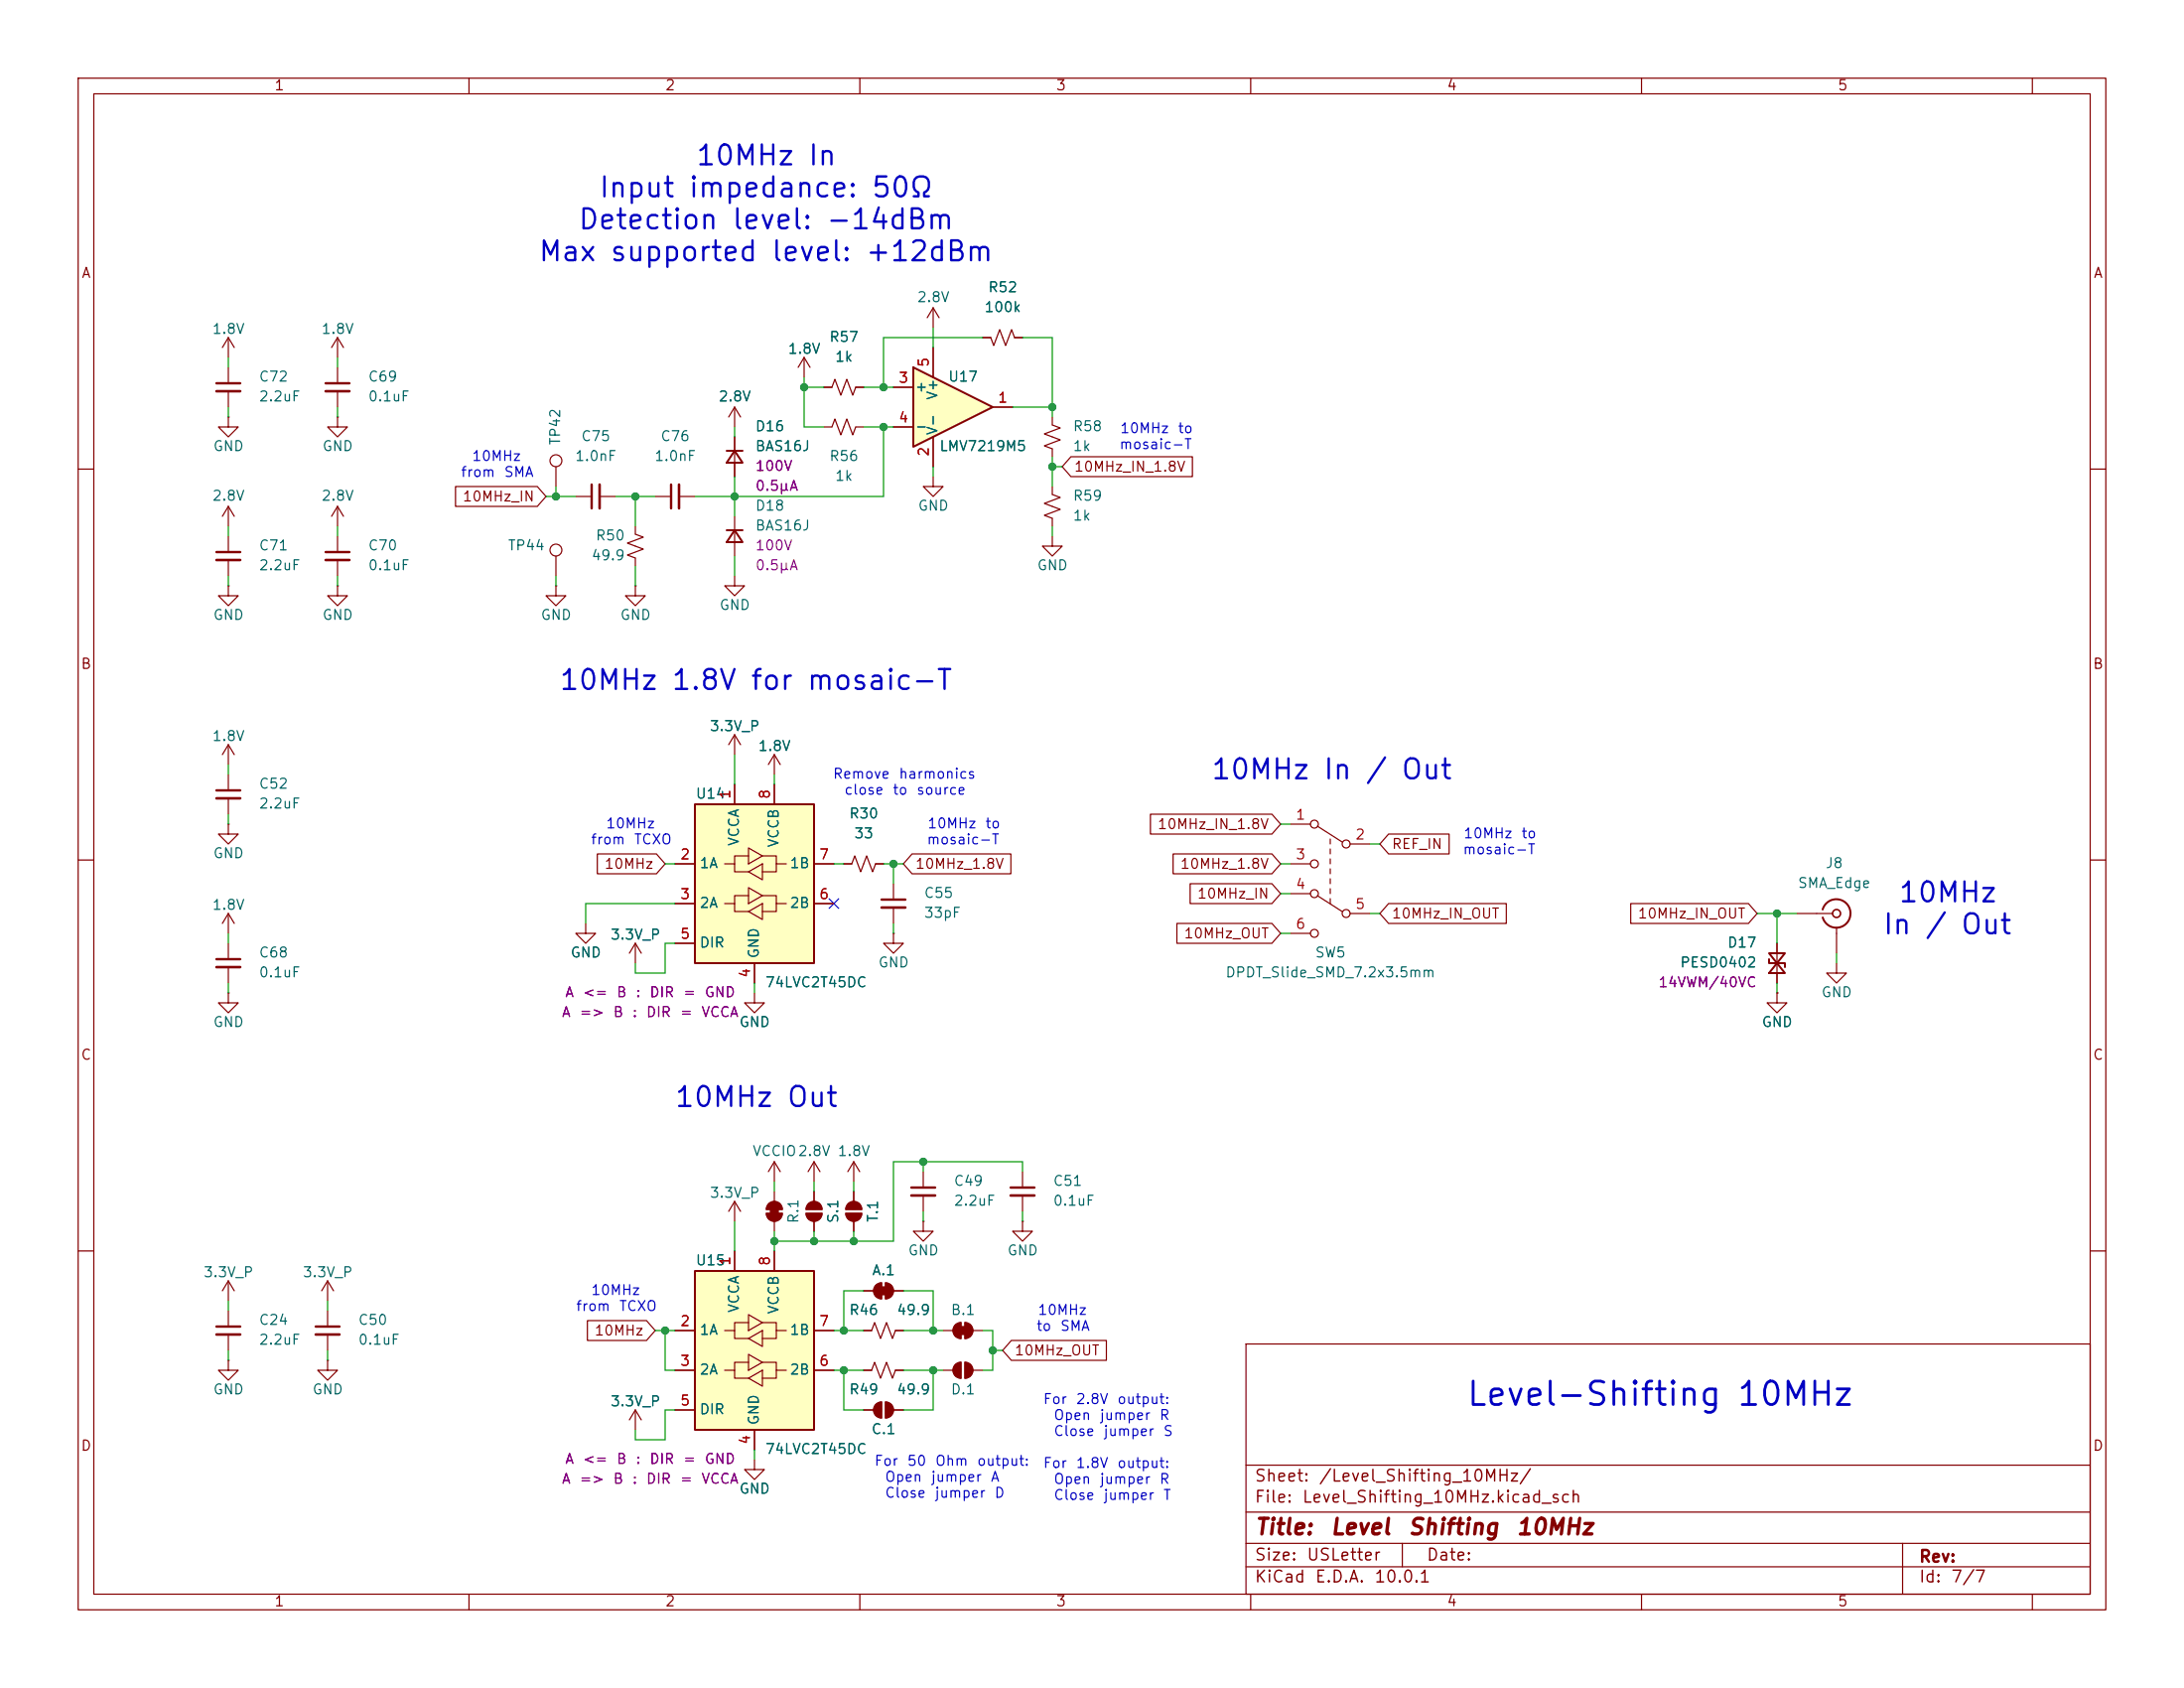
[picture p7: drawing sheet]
<svg xmlns="http://www.w3.org/2000/svg" width="279mm" height="216mm" viewBox="0 0 279 216" stroke-linecap="round" stroke-linejoin="round" font-family="sans-serif">
<g fill="none" stroke="#840000" stroke-width=".15">
<path d="M10 10h259.4v195.9h-259.4zM12 12h255.4v191.9h-255.4zM60 10v2M110 10v2M160 10v2M210 10v2M260 10v2M29.2 53.3v1.3h1.3l-1.3 1.3-1.3-1.3h1.3M29.2 53.3h.1M29.2 43.2v2.5M29.2 47v2M29.2 50v2.1"/>
<path d="M29.2 43.2l.8 1.3M29.2 43.2l-.8 1.3M43.2 53.3v1.3h1.2l-1.2 1.3-1.3-1.3h1.3M43.2 53.3h.1M43.2 43.2v2.5M43.2 47v2M43.2 50v2.1M43.2 43.2l.7 1.3M43.2 43.2l-.8 1.3M71.1 59.7v2.5M94 52.1l.7 1.2M94 52.1v2.5"/>
<path d="M94 55.9v5.1M94 52.1l-.8 1.2M125.7 43.2h1l.4 1 .8-2 .8 2 .7-2 .4 1h1M134.6 53.3v1.1l1 .3-2 .8 2 .8-2 .7 1 .4v1M10 60h2M29.2 74.9v1.3h1.3l-1.3 1.3-1.3-1.3h1.3M29.2 74.9h.1M29.2 64.8v2.5M29.2 68.6v2M29.2 71.6v2.1M29.2 64.8l.8 1.2M29.2 64.8l-.8 1.2"/>
<path d="M43.2 74.9v1.3h1.2l-1.2 1.3-1.3-1.3h1.3M43.2 74.9h.1M43.2 64.8v2.5M43.2 68.6v2M43.2 71.6v2.1M43.2 64.8l.7 1.2M43.2 64.8l-.8 1.2M71.1 71.1v2.6M73.7 63.5h2M76.7 63.5h2M134.6 68.6v1.3h1.3l-1.3 1.2-1.3-1.2h1.3M134.6 62.2v1l1 .4-2 .8 2 .8-2 .7 1 .4v1"/>
<path d="M267.4 60h2M29.2 95.3v2.5M29.2 99.1v2M29.2 95.3l.8 1.2M29.2 95.3l-.8 1.2M10 110h2M29.2 105.4v1.3h1.3l-1.3 1.3-1.3-1.3h1.3M29.2 105.4h.1M29.2 102.1v2M29.2 116.8v2.6M29.2 116.8l.8 1.3M29.2 116.8l-.8 1.3"/>
<path d="M74.9 118.1v1.3h1.3l-1.3 1.3-1.2-1.3h1.2M267.4 110h2M96.5 127v1.3h1.3l-1.3 1.2-1.3-1.2h1.3M104.1 148.6l.8 1.3M104.1 148.6v2.5M104.1 148.6l-.7 1.3M109.2 148.6l.8 1.3M109.2 148.6v2.5M109.2 148.6l-.7 1.3M10 160h2M29.2 174v1.3h1.3l-1.3 1.2-1.3-1.2h1.3M29.2 174h.1"/>
<path d="M29.2 167.6v2.1M29.2 170.7v2M110.5 175.3h1l.4-1.1 .7 2.1 .8-2.1 .8 2.1 .4-1h1M110.5 170.2h1l.4-1 .7 2 .8-2 .8 2 .4-1h1M159.4 171.9h108v32h-108zM267.4 160h2M159.4 197.4h108M159.4 193.4h108M159.4 187.4h108M179.4 197.4v3M243.4 197.4v6.5M60 203.9v2"/>
<path d="M110 203.9v2M159.4 200.4h108M160 203.9v2M210 203.9v2M260 203.9v2"/>
<circle cx="71.1" cy="58.9" r=".76"/>
<circle cx="71.1" cy="70.4" r=".76"/>
</g>
<path d="M27.7 49h3M41.7 49h3M27.7 70.6h3M41.7 70.6h3M75.7 62v3M27.7 101.1h3M27.7 169.7h3" fill="none" stroke="#840000" stroke-width=".3"/>
<path d="M27.7 50h3M41.7 50h3M27.7 71.6h3M41.7 71.6h3M76.7 62v3M27.7 102.1h3M27.7 170.7h3" fill="none" stroke="#840000" stroke-width=".33"/>
<path d="M93 57.7h2M94 57.7l1 1.5h-2z" fill="none" stroke="#840000" stroke-width=".25"/>
<path d="M116.8 47l10.2 5.1-10.2 5.1z" fill="#ffffc2"/>
<path d="M116.8 47l10.2 5.1-10.2 5.1z" fill="none" stroke="#840000" stroke-width=".25"/>
<path d="M114.3 49.5h2.5M114.3 54.6h2.5M119.4 44.5v3.8M119.4 55.9v3.8M127 52.1h2.5M81.3 120.7l.7 1.2M81.3 120.7v2.5M81.3 120.7l-.8 1.2M99.1 148.6l-.8 1.3M99.1 148.6l.7 1.3M99.1 148.6v2.5" fill="none" stroke="#840000" stroke-width=".15"/>
<path d="M88.9 102.9h15.2v20.3h-15.2z" fill="#ffffc2"/>
<path d="M93 67.8h2M94 67.8l1 1.5h-2zM88.9 102.9h15.2v20.3h-15.2zM233.2 116.3a1.81 1.81 0 0 1 2.8-1 1.81 1.81 0 0 1 0 3 1.81 1.81 0 0 1-2.8-1M226.3 121.9h2l-2 2.6h2zM226.3 122.7v.5h2v.5" fill="none" stroke="#840000" stroke-width=".25"/>
<g fill="none" stroke="#840000" stroke-width=".15">
<path d="M119.4 39.4l.7 1.2M119.4 39.4v2.5M119.4 39.4l-.8 1.2M102.9 45.7l.7 1.3M102.9 45.7v2.6M102.9 45.7l-.8 1.3M105.4 54.6h1l.4-1 .8 2 .7-2 .8 2 .4-1h1M105.4 49.5h1l.4-1 .8 2 .7-2 .8 2 .4-1h1M71.1 74.9v1.3h-1.3l1.3 1.3 1.3-1.3h-1.3M71.1 74.9h.1M81.3 67.3v1l1 .4-2 .8 2 .7-2 .8 1 .4v1M81.3 74.9v1.3h-1.3l1.3 1.3 1.2-1.3h-1.2"/>
<path d="M81.3 74.9h.1M83.8 63.5h2.1M86.9 63.5h2M94 73.7v1.2h1.2l-1.2 1.3-1.3-1.3h1.3M94 66v5.1M119.4 61v1.2h1.2l-1.2 1.3-1.3-1.3h1.3M94 94v2.5M94 94l.7 1.3M94 94l-.8 1.3M99.1 96.5v2.6M99.1 96.5l.7 1.3M99.1 96.5l-.8 1.3"/>
<path d="M86.4 110.5h2.5M86.4 115.6h2.5M92.7 110.5h1.3v1h1.8M92.7 115.6h1.3v1h1.8M94 100.3v2.6M95.8 109.5h-1.8v1M95.8 114.6h-1.8v1M95.8 108.5l1.7 1-1.7 1zM95.8 113.5l1.7 1.1-1.7 1zM95.8 111.5l1.7-1v2zM95.8 116.6l1.7-1v2zM97.5 109.5h1.8v1h1.3"/>
<path d="M97.5 114.6h1.8v1h1.3M99.1 100.3v2.6M99.3 110.5v1h-1.8M99.3 115.6v1h-1.8M104.1 110.5h2.6M104.1 115.6h2.6M107.9 110.5h1.1l.3-1 .8 2 .8-2 .7 2 .4-1h1M114.3 119.4v1.3h1.3l-1.3 1.2-1.3-1.2h1.3M114.3 119.4h.1M114.3 113v2.1M114.3 116.1v2M165.1 110.5h2.5"/>
<path d="M165.1 105.4h2.5M165.1 114.3h2.5M165.1 119.4h2.5M168.5 105.7l3.2 2M168.5 114.6l3.2 2M170.2 107.3v.7M170.2 108.6v.6M170.2 109.9v.6M170.2 111.1v.7M170.2 112.4v.6M170.2 113.7v.6M170.2 114.9v.7"/>
<path d="M172.7 116.8h2.6M172.7 108h2.6M229.9 116.8h4.5M234.9 118.6v3.3M29.2 127v1.3h1.3l-1.3 1.2-1.3-1.2h1.3M29.2 127h.1M29.2 120.7v2M29.2 123.7v2M86.4 120.7h2.5M96.5 123.2v2.5M227.3 127v1.3h1.3l-1.3 1.2-1.2-1.2h1.2M227.3 127h.1"/>
<path d="M227.3 120.7v5M234.9 123.2v1.3h1.3l-1.3 1.2-1.2-1.2h1.2M94 153.7v2.5M94 153.7l.7 1.2M94 153.7l-.8 1.2M98 155.2h2.1a1.02 1.02 0 0 1-1 1 1.02 1.02 0 0 1-1.1-1zM98.3 154a1.02 1.02 0 0 1 1.1-.2 1.02 1.02 0 0 1 .7 .9h-2.1l.1-.4zM99.1 152.4v1.3M99.1 156.2v1.3M103.1 155.2h2.1a1.02 1.02 0 0 1-1.1 1 1.02 1.02 0 0 1-1-1zM103.4 154a1.02 1.02 0 0 1 1.1-.2 1.02 1.02 0 0 1 .7 .9h-2.1l.1-.4zM104.1 152.4v1.3"/>
<path d="M104.1 156.2v1.3M130.8 149.9v2M130.8 152.9v2M29.2 163.8l.8 1.3M29.2 163.8v2.6M29.2 163.8l-.8 1.3M41.9 174v1.3h1.3l-1.3 1.2-1.3-1.2h1.3M41.9 174h.1M41.9 163.8v2.6M41.9 167.6v2.1M41.9 170.7v2M41.9 163.8l.8 1.3"/>
<path d="M41.9 163.8l-.8 1.3M96.5 186.7v1.3h1.3l-1.3 1.2-1.3-1.2h1.3"/>
<circle cx="168.1" cy="119.4" r=".51"/>
<circle cx="168.1" cy="110.5" r=".51"/>
<circle cx="168.1" cy="105.4" r=".51"/>
<circle cx="168.1" cy="114.3" r=".51"/>
<circle cx="172.2" cy="108" r=".51"/>
<circle cx="172.2" cy="116.8" r=".51"/>
</g>
<g fill="#840000" stroke="#840000" stroke-width=".15">
<path d="M103.1 155.2h2.1a1.02 1.02 0 0 1-1.1 1 1.02 1.02 0 0 1-1-1z"/>
<path d="M103.4 154a1.02 1.02 0 0 1 1.1-.2 1.02 1.02 0 0 1 .7 .9h-2.1l.1-.4z"/>
<path d="M98.6 154.4h1v1h-1z"/>
<path d="M98 155.2h2.1a1.02 1.02 0 0 1-1 1 1.02 1.02 0 0 1-1.1-1z"/>
<path d="M98.3 154a1.02 1.02 0 0 1 1.1-.2 1.02 1.02 0 0 1 .7 .9h-2.1l.1-.4z"/>
</g>
<path d="M85.9 62v3M112.8 115.1h3M27.7 122.7h3M129.3 151.9h3M40.4 169.7h3" fill="none" stroke="#840000" stroke-width=".3"/>
<path d="M86.9 62v3M112.8 116.1h3M27.7 123.7h3M129.3 152.9h3M40.4 170.7h3" fill="none" stroke="#840000" stroke-width=".33"/>
<circle cx="235" cy="116.8" r=".51" fill="none" stroke="#840000" stroke-width=".2"/>
<path d="M88.9 162.6h15.2v20.3h-15.2z" fill="#ffffc2"/>
<path d="M88.9 162.6h15.2v20.3h-15.2z" fill="none" stroke="#840000" stroke-width=".25"/>
<g fill="none" stroke="#840000" stroke-width=".15">
<path d="M94 55.9v1.8M94 59.2v1.8M105.4 49.5h1M109.5 49.5h1M114.3 49.5h2.5M114.3 54.6h2.5M119.4 44.5v3.8M119.4 55.9v3.8M125.7 43.2h1M127 52.1h2.5M129.8 43.2h1M137 58.4h15.5v2.6h-15.5l-1.1-1.3z"/>
<path d="M58.3 62.2h10.4l1.1 1.3-1.1 1.3h-10.4zM76.4 109.2h7.6l1.1 1.3-1.1 1.3h-7.6zM86.4 110.5h2.5M86.4 115.6h2.5M94 100.3v2.6M99.1 100.3v2.6M104.1 110.5h2.6M104.1 115.6h2.6M107.9 110.5h1.1M112 110.5h1M116.7 109.2h12.6v2.6h-12.6l-1.1-1.3zM147.2 104.1h15.5l1.1 1.3-1.1 1.3h-15.5z"/>
<path d="M150.1 109.2h12.6l1.1 1.3-1.1 1.3h-12.6zM150.6 118.1h12.1l1.1 1.3-1.1 1.3h-12.1zM152.3 113h10.4l1.1 1.3-1.1 1.3h-10.4zM177.6 106.7h7.8v2.5h-7.8l-1.1-1.2zM177.6 115.6h15.1v2.5h-15.1l-1.1-1.3zM208.6 115.6h15.1l1.1 1.2-1.1 1.3h-15.1zM86.4 120.7h2.5M96.5 123.2v2.5M227.3 127h.1M227.3 120.7v1.2M227.3 124.5v1.2M104.1 152.4v1.3"/>
<path d="M104.1 156.2v1.3M108.2 155.2h2a1.02 1.02 0 0 1-1 1 1.02 1.02 0 0 1-1-1zM108.5 154a1.02 1.02 0 0 1 1.1-.2 1.02 1.02 0 0 1 .6 .9h-2l.1-.4zM109.2 152.4v1.3M109.2 156.2v1.3M118.1 156.2v1.3h1.3l-1.3 1.3-1.3-1.3h1.3M118.1 156.2h.1M118.1 149.9v2M118.1 152.9v2M130.8 156.2v1.3h1.3l-1.3 1.3-1.3-1.3h1.3M130.8 156.2h.1M75.1 168.9h7.6l1.1 1.3-1.1 1.3h-7.6z"/>
<path d="M86.4 170.2h2.5M86.4 175.3h2.5M92.7 170.2h1.3v1h1.8M92.7 175.3h1.3v1h1.8M94 160v2.6M95.8 169.2h-1.8v1M95.8 174.2h-1.8v1.1M95.8 168.1l1.7 1.1-1.7 1zM95.8 173.2l1.7 1-1.7 1.1zM95.8 171.2l1.7-1v2zM95.8 176.3l1.7-1v2zM97.5 169.2h1.8v1h1.3"/>
<path d="M97.5 174.2h1.8v1.1h1.3M99.1 160v2.6M99.3 170.2v1h-1.8M99.3 175.3v1h-1.8M104.1 170.2h2.6M104.1 175.3h2.6M110.5 170.2h1M110.5 175.3h1M110.5 165.1h1.3M112.1 179.6l.3-.2 .4-.1v2.1a1.02 1.02 0 0 1-1-.7 1.02 1.02 0 0 1 .3-1.1zM112.1 164.4l.3-.3h.4v2a1.02 1.02 0 0 1-1-.6 1.02 1.02 0 0 1 .3-1.1zM113.3 179.3a1.02 1.02 0 0 1 1 1 1.02 1.02 0 0 1-1 1.1z"/>
<path d="M113.3 164.1a1.02 1.02 0 0 1 1 1 1.02 1.02 0 0 1-1 1zM114.3 165.1h1.3M114.6 170.2h1M114.6 175.3h1M120.6 170.2h1.3M120.6 175.3h1.3M122.2 174.5l.4-.2 .3-.1v2.1a1.02 1.02 0 0 1-.9-.7 1.02 1.02 0 0 1 .2-1.1zM122.2 169.5l.4-.3h.3v2a1.02 1.02 0 0 1-.9-.6 1.02 1.02 0 0 1 .2-1.1zM123.4 174.2a1.02 1.02 0 0 1 1.1 1.1 1.02 1.02 0 0 1-1.1 1zM123.4 169.2a1.02 1.02 0 0 1 1.1 1 1.02 1.02 0 0 1-1.1 1zM124.5 170.2h1.2M124.5 175.3h1.2"/>
<path d="M129.4 171.4h12.1v2.6h-12.1l-1.1-1.3zM81.3 180.3l.7 1.3M81.3 180.3v2.6M81.3 180.3l-.8 1.3M86.4 180.3h2.5M96.5 182.9v2.5M110.5 180.3h1.3M114.3 180.3h1.3"/>
</g>
<g fill="#840000" stroke="#840000" stroke-width=".15">
<path d="M112.1 179.6l.3-.2 .4-.1v2.1a1.02 1.02 0 0 1-1-.7 1.02 1.02 0 0 1 .3-1.1z"/>
<path d="M113.3 179.3a1.02 1.02 0 0 1 1 1 1.02 1.02 0 0 1-1 1.1z"/>
<path d="M108.2 155.2h2a1.02 1.02 0 0 1-1 1 1.02 1.02 0 0 1-1-1z"/>
<path d="M108.5 154a1.02 1.02 0 0 1 1.1-.2 1.02 1.02 0 0 1 .6 .9h-2l.1-.4z"/>
<path d="M122.2 174.5l.4-.2 .3-.1v2.1a1.02 1.02 0 0 1-.9-.7 1.02 1.02 0 0 1 .2-1.1z"/>
<path d="M123.4 174.2a1.02 1.02 0 0 1 1.1 1.1 1.02 1.02 0 0 1-1.1 1z"/>
<path d="M122.7 169.7h1v1h-1z"/>
<path d="M122.2 169.5l.4-.3h.3v2a1.02 1.02 0 0 1-.9-.6 1.02 1.02 0 0 1 .2-1.1z"/>
<path d="M123.4 169.2a1.02 1.02 0 0 1 1.1 1 1.02 1.02 0 0 1-1.1 1z"/>
<path d="M112.5 164.6h1v1h-1z"/>
<path d="M112.1 164.4l.3-.3h.4v2a1.02 1.02 0 0 1-1-.6 1.02 1.02 0 0 1 .3-1.1z"/>
<path d="M113.3 164.1a1.02 1.02 0 0 1 1 1 1.02 1.02 0 0 1-1 1z"/>
</g>
<path d="M116.6 151.9h3" fill="none" stroke="#840000" stroke-width=".3"/>
<path d="M116.6 152.9h3" fill="none" stroke="#840000" stroke-width=".33"/>
<g fill="none" stroke="#009600" stroke-width=".15">
<path d="M29.2 45.7v1.3M29.2 52.1v1.2M43.2 45.7v1.3M43.2 52.1v1.2M94 54.6v1.3M102.9 48.3v6.3h2.5M102.9 49.5h2.5M110.5 54.6h3.8M110.5 49.5h3.8M113 54.6v8.9h-24.1M119.4 41.9v2.6M119.4 59.7v1.3"/>
<path d="M125.7 43.2h-12.7v6.3M129.5 52.1h5.1M130.8 43.2h3.8v10.1M134.6 58.4v3.8M134.6 59.7h1.3M29.2 67.3v1.3M29.2 73.7v1.2M43.2 67.3v1.3M43.2 73.7v1.2M69.8 63.5h3.9M71.1 62.2v1.3M71.1 73.7v1.2"/>
<path d="M78.7 63.5h5.1M81.3 63.5v3.8M81.3 72.4v2.5M94 61v5M94 71.1v2.6M134.6 67.3v1.3M29.2 97.8v1.3M94 96.5v3.8M99.1 99.1v1.2M29.2 104.1v1.3M29.2 119.4v1.3M85.1 110.5h1.3"/>
<path d="M86.4 115.6h-11.5v2.5M106.7 110.5h1.2M113 110.5h2.6M114.3 110.5v2.5M114.3 118.1v1.3M163.8 110.5h1.3M163.8 119.4h1.3M163.8 105.4h1.3M163.8 114.3h1.3M175.3 116.8h1.2M175.3 108h1.2M224.8 116.8h5.1"/>
<path d="M227.3 116.8v3.9M29.2 125.7v1.3M86.4 120.7h-1.3v3.8h-3.8v-1.3M96.5 125.7v1.3M227.3 125.7v1.3M234.9 121.9v1.3M94 156.2v3.8M99.1 151.1v1.3M99.1 157.5v2.5M104.1 151.1v1.3M104.1 157.5v1.3M109.2 151.1v1.3"/>
<path d="M109.2 157.5v1.3M118.1 148.6v1.3M118.1 154.9v1.3M130.8 149.9v-1.3h-16.5v10.2h-15.2M130.8 154.9v1.3M29.2 166.4v1.2M29.2 172.7v1.3M41.9 166.4v1.2M41.9 172.7v1.3M83.8 170.2h2.6M85.1 170.2v5.1h1.3M106.7 175.3h3.8"/>
<path d="M106.7 170.2h3.8M107.9 175.3v5h2.6M110.5 165.1h-2.6v5.1M115.6 165.1h3.8v5.1M115.6 175.3h5M115.6 170.2h5M119.4 175.3v5h-3.8M125.7 170.2h1.3v5.1h-1.3M127 172.7h1.3M86.4 180.3h-1.3v3.9h-3.8v-1.3M96.5 185.4v1.3"/>
</g>
<path d="M106.1 115l1.2 1.2M107.3 115l-1.2 1.2" fill="none" stroke="#000084" stroke-width=".15"/>
<g fill="#009600" stroke="#009600" stroke-width=".13">
<circle cx="134.6" cy="52.1" r=".46"/>
<circle cx="134.6" cy="59.7" r=".46"/>
<circle cx="94" cy="63.5" r=".46"/>
<circle cx="114.3" cy="110.5" r=".46"/>
<circle cx="102.9" cy="49.5" r=".46"/>
<circle cx="113" cy="49.5" r=".46"/>
<circle cx="113" cy="54.6" r=".46"/>
<circle cx="71.1" cy="63.5" r=".46"/>
<circle cx="81.3" cy="63.5" r=".46"/>
<circle cx="118.1" cy="148.6" r=".46"/>
<circle cx="227.3" cy="116.8" r=".46"/>
<circle cx="107.9" cy="170.2" r=".46"/>
<circle cx="107.9" cy="175.3" r=".46"/>
<circle cx="99.1" cy="158.8" r=".46"/>
<circle cx="104.1" cy="158.8" r=".46"/>
<circle cx="119.4" cy="175.3" r=".46"/>
<circle cx="85.1" cy="170.2" r=".46"/>
<circle cx="127" cy="172.7" r=".46"/>
<circle cx="109.2" cy="158.8" r=".46"/>
<circle cx="119.4" cy="170.2" r=".46"/>
</g>
<text font-size="3" fill="#0000c2" x="187.4" y="180.5">Level-Shifting 10MHz</text>
<g font-size="2.5" fill="#0000c2">
<text x="88.9" y="21.8">10MHz In</text>
<text x="73.8" y="30">Detection level: -14dBm</text>
<text x="76.5" y="25.9">Input impedance: 50Ω</text>
<text x="68.7" y="34.1">Max supported level: +12dBm</text>
<text x="71.4" y="88.9">10MHz 1.8V for mosaic-T</text>
<text x="154.8" y="100.3">10MHz In / Out</text>
<text x="242.7" y="116">10MHz</text>
<text x="240.7" y="120.1">In / Out</text>
<text x="86.1" y="142.2">10MHz Out</text>
</g>
<g font-size="2" fill="#840000">
<text x="160.4" y="196.8">Title:</text>
<text x="170.1" y="196.8">Level</text>
<text x="180" y="196.8">Shifting</text>
<text x="193.8" y="196.8">10MHz</text>
</g>
<g font-size="1.5" fill="#840000">
<text x="160.4" y="189.9">Sheet:</text>
<text x="168.6" y="189.9">/Level_Shifting_10MHz/</text>
<text x="160.4" y="192.6">File:</text>
<text x="166.5" y="192.6">Level_Shifting_10MHz.kicad_sch</text>
<text x="160.4" y="202.8">KiCad</text>
<text x="160.4" y="200">Size:</text>
<text x="167.1" y="200">USLetter</text>
<text x="168.1" y="202.8">E.D.A.</text>
<text x="175.7" y="202.8">10.0.1</text>
<text x="182.4" y="200">Date:</text>
<text x="245.4" y="200.2">Rev:</text>
<text x="245.4" y="202.8">Id:</text>
<text x="249.5" y="202.8">7/7</text>
</g>
<g font-size="1.3" fill="#840000">
<text x="35" y="11.9">1</text>
<text x="85" y="11.9">2</text>
<text x="135" y="11.9">3</text>
<text x="185" y="11.9">4</text>
<text x="235" y="11.9">5</text>
<text x="10.3" y="35.9">A</text>
<text x="267.7" y="35.9">A</text>
<text x="59.1" y="64.5">10MHz_IN</text>
<text x="137.3" y="60.6">10MHz_IN_1.8V</text>
<text x="10.3" y="85.9">B</text>
<text x="267.7" y="85.9">B</text>
<text x="148" y="106.4">10MHz_IN_1.8V</text>
<text x="77.2" y="111.4">10MHz</text>
<text x="117" y="111.4">10MHz_1.8V</text>
<text x="150.9" y="111.4">10MHz_1.8V</text>
<text x="178" y="108.9">REF_IN</text>
<text x="153.1" y="115.3">10MHz_IN</text>
<text x="178" y="117.8">10MHz_IN_OUT</text>
<text x="209.4" y="117.8">10MHz_IN_OUT</text>
<text x="151.4" y="120.3">10MHz_OUT</text>
<text x="10.3" y="135.9">C</text>
<text x="267.7" y="135.9">C</text>
<text x="76" y="171.1">10MHz</text>
<text x="129.7" y="173.7">10MHz_OUT</text>
<text x="10.3" y="185.9">D</text>
<text x="267.7" y="185.9">D</text>
<text x="35" y="205.8">1</text>
<text x="85" y="205.8">2</text>
<text x="135" y="205.8">3</text>
<text x="185" y="205.8">4</text>
<text x="235" y="205.8">5</text>
</g>
<g font-size="1.3" fill="#006464">
<text x="117.2" y="39">2.8V</text>
<text x="125.8" y="40.2">100k</text>
<text x="126.3" y="37.7">R52</text>
<text x="27.1" y="43">1.8V</text>
<text x="41" y="43">1.8V</text>
<text x="100.7" y="45.6">1.8V</text>
<text x="106" y="44">R57</text>
<text x="106.7" y="46.6">1k</text>
<text x="33" y="49.1">C72</text>
<text x="33" y="51.7">2.2uF</text>
<text x="47" y="49.1">C69</text>
<text x="47" y="51.7">0.1uF</text>
<text x="91.8" y="51.7">2.8V</text>
<text x="117" y="50.4">+</text>
<text x="120.2" y="51.3" transform="rotate(-90 120.2 51.3)">V+</text>
<text x="121.2" y="49.1">U17</text>
<text x="27.2" y="58">GND</text>
<text x="41.1" y="58">GND</text>
<text x="72" y="57" transform="rotate(-90 72 57)">TP42</text>
<text x="73.5" y="59.3">1.0nF</text>
<text x="74.3" y="56.7">C75</text>
<text x="83.6" y="59.3">1.0nF</text>
<text x="84.4" y="56.7">C76</text>
<text x="96.5" y="58">BAS16J</text>
<text x="96.5" y="55.5">D16</text>
<text x="106" y="59.3">R56</text>
<text x="117" y="55.5">-</text>
<text x="120.1" y="58">LMV7219M5</text>
<text x="120.2" y="55.8" transform="rotate(-90 120.2 55.8)">V-</text>
<text x="137.2" y="55.5">R58</text>
<text x="137.2" y="58">1k</text>
<text x="27.1" y="64.4">2.8V</text>
<text x="41" y="64.4">2.8V</text>
<text x="96.5" y="65.6">D18</text>
<text x="106.7" y="61.8">1k</text>
<text x="117.3" y="65.6">GND</text>
<text x="137.2" y="64.4">R59</text>
<text x="33" y="70.7">C71</text>
<text x="47" y="70.7">C70</text>
<text x="64.9" y="70.7">TP44</text>
<text x="75.6" y="72">49.9</text>
<text x="76.1" y="69.4">R50</text>
<text x="96.5" y="68.2">BAS16J</text>
<text x="137.2" y="66.9">1k</text>
<text x="33" y="73.3">2.2uF</text>
<text x="47" y="73.3">0.1uF</text>
<text x="132.6" y="73.3">GND</text>
<text x="27.2" y="79.6">GND</text>
<text x="41.1" y="79.6">GND</text>
<text x="69.1" y="79.6">GND</text>
<text x="79.2" y="79.6">GND</text>
<text x="91.9" y="78.3">GND</text>
<text x="27.1" y="95.1">1.8V</text>
<text x="90.7" y="93.8">3.3V_P</text>
<text x="33" y="101.2">C52</text>
<text x="96.9" y="96.4">1.8V</text>
<text x="33" y="103.7">2.2uF</text>
<text x="88.9" y="102.5">U14</text>
<text x="108.5" y="105">R30</text>
<text x="109.2" y="107.5">33</text>
<text x="27.2" y="110.1">GND</text>
<text x="89.4" y="111.4">1A</text>
<text x="94.8" y="108.3" transform="rotate(-90 94.8 108.3)">VCCA</text>
<text x="99.9" y="108.5" transform="rotate(-90 99.9 108.5)">VCCB</text>
<text x="100.9" y="111.4">1B</text>
<text x="229.9" y="113.9">SMA_Edge</text>
<text x="233.4" y="111.4">J8</text>
<text x="27.1" y="116.7">1.8V</text>
<text x="89.4" y="116.4">2A</text>
<text x="100.9" y="116.4">2B</text>
<text x="118.1" y="115.2">C55</text>
<text x="118.1" y="117.7">33pF</text>
<text x="33" y="122.8">C68</text>
<text x="33" y="125.3">0.1uF</text>
<text x="72.9" y="122.8">GND</text>
<text x="78" y="120.5">3.3V_P</text>
<text x="89.4" y="121.5">DIR</text>
<text x="97.4" y="122.7" transform="rotate(-90 97.4 122.7)">GND</text>
<text x="112.3" y="124.1">GND</text>
<text x="156.7" y="125.3">DPDT_Slide_SMD_7.2x3.5mm</text>
<text x="168.1" y="122.8">SW5</text>
<text x="214.8" y="124.1">PESD0402</text>
<text x="220.9" y="121.5">D17</text>
<text x="27.2" y="131.7">GND</text>
<text x="94.5" y="131.7">GND</text>
<text x="97.8" y="126.6">74LVC2T45DC</text>
<text x="225.3" y="131.7">GND</text>
<text x="232.9" y="127.9">GND</text>
<text x="96.2" y="148.2">VCCIO2.8V 1.8V</text>
<text x="90.7" y="153.5">3.3V_P</text>
<text x="121.9" y="152">C49</text>
<text x="121.9" y="154.5">2.2uF</text>
<text x="134.6" y="152">C51</text>
<text x="134.6" y="154.5">0.1uF</text>
<text x="102.5" y="156.6" transform="rotate(-90 102.5 156.6)">R.1</text>
<text x="107.5" y="156.6" transform="rotate(-90 107.5 156.6)">S.1</text>
<text x="112.6" y="156.4" transform="rotate(-90 112.6 156.4)">T.1</text>
<text x="116.1" y="160.9">GND</text>
<text x="128.8" y="160.9">GND</text>
<text x="25.9" y="163.7">3.3V_P</text>
<text x="38.6" y="163.7">3.3V_P</text>
<text x="88.9" y="162.2">U15</text>
<text x="94.8" y="168" transform="rotate(-90 94.8 168)">VCCA</text>
<text x="111.5" y="163.4">A.1</text>
<text x="33" y="169.8">C24</text>
<text x="33" y="172.3">2.2uF</text>
<text x="45.7" y="169.8">C50</text>
<text x="45.7" y="172.3">0.1uF</text>
<text x="89.4" y="171">1A</text>
<text x="99.9" y="168.2" transform="rotate(-90 99.9 168.2)">VCCB</text>
<text x="100.9" y="171">1B</text>
<text x="108.5" y="168.5">R46</text>
<text x="114.6" y="168.5">49.9</text>
<text x="121.5" y="168.5">B.1</text>
<text x="27.2" y="178.7">GND</text>
<text x="39.9" y="178.7">GND</text>
<text x="89.4" y="176.1">2A</text>
<text x="100.9" y="176.1">2B</text>
<text x="108.5" y="178.7">R49</text>
<text x="114.6" y="178.7">49.9</text>
<text x="121.5" y="178.7">D.1</text>
<text x="78" y="180.2">3.3V_P</text>
<text x="89.4" y="181.2">DIR</text>
<text x="97.4" y="182.4" transform="rotate(-90 97.4 182.4)">GND</text>
<text x="111.4" y="183.7">C.1</text>
<text x="94.5" y="191.4">GND</text>
<text x="97.8" y="186.3">74LVC2T45DC</text>
</g>
<g font-size="1.3" fill="#a90000">
<text x="119.1" y="47.1" transform="rotate(-90 119.1 47.1)">5</text>
<text x="114.9" y="49.3">3</text>
<text x="127.6" y="51.8">1</text>
<text x="114.9" y="54.4">4</text>
<text x="119.1" y="58.5" transform="rotate(-90 119.1 58.5)">2</text>
<text x="93.7" y="102.3" transform="rotate(-90 93.7 102.3)">1</text>
<text x="98.8" y="102.3" transform="rotate(-90 98.8 102.3)">8</text>
<text x="165.7" y="105.2">1</text>
<text x="173.3" y="107.7">2</text>
<text x="86.9" y="110.2">2</text>
<text x="104.7" y="110.2">7</text>
<text x="165.7" y="110.2">3</text>
<text x="86.9" y="115.3">3</text>
<text x="104.7" y="115.3">6</text>
<text x="165.7" y="114">4</text>
<text x="165.7" y="119.1">6</text>
<text x="173.3" y="116.6">5</text>
<text x="86.9" y="120.4">5</text>
<text x="96.3" y="125.2" transform="rotate(-90 96.3 125.2)">4</text>
<text x="93.7" y="162" transform="rotate(-90 93.7 162)">1</text>
<text x="98.8" y="162" transform="rotate(-90 98.8 162)">8</text>
<text x="86.9" y="169.9">2</text>
<text x="104.7" y="169.9">7</text>
<text x="86.9" y="175">3</text>
<text x="104.7" y="175">6</text>
<text x="86.9" y="180.1">5</text>
<text x="96.3" y="184.9" transform="rotate(-90 96.3 184.9)">4</text>
</g>
<g font-size="1.3" fill="#0000c2">
<text x="60.3" y="59.3">10MHz</text>
<text x="143.1" y="57.8">mosaic-T</text>
<text x="143.2" y="55.7">10MHz</text>
<text x="150.6" y="55.7">to</text>
<text x="58.9" y="61.3">from</text>
<text x="64.4" y="61.3">SMA</text>
<text x="106.5" y="99.9">Remove</text>
<text x="107.9" y="102">close</text>
<text x="114.1" y="102">to</text>
<text x="114.9" y="99.9">harmonics</text>
<text x="117.1" y="102">source</text>
<text x="77.4" y="106.3">10MHz</text>
<text x="118.6" y="106.3">10MHz</text>
<text x="126" y="106.3">to</text>
<text x="187.1" y="107.5">10MHz</text>
<text x="194.5" y="107.5">to</text>
<text x="75.5" y="108.3">from</text>
<text x="81" y="108.3">TCXO</text>
<text x="118.5" y="108.3">mosaic-T</text>
<text x="187" y="109.6">mosaic-T</text>
<text x="75.5" y="166">10MHz</text>
<text x="73.6" y="168">from</text>
<text x="79.1" y="168">TCXO</text>
<text x="132.5" y="170.5">to</text>
<text x="132.7" y="168.5">10MHz</text>
<text x="135.5" y="170.5">SMA</text>
<text x="133.3" y="179.9">For</text>
<text x="137.5" y="179.9">2.8V</text>
<text x="142.8" y="179.9">output:</text>
<text x="134.7" y="181.9">Open</text>
<text x="134.7" y="184">Close</text>
<text x="140.6" y="181.9">jumper</text>
<text x="141.1" y="184">jumper</text>
<text x="148.2" y="181.9">R</text>
<text x="148.7" y="184">S</text>
<text x="111.8" y="187.8">For</text>
<text x="113.1" y="189.8">Open</text>
<text x="113.1" y="191.9">Close</text>
<text x="116" y="187.8">50</text>
<text x="119" y="189.8">jumper</text>
<text x="119.5" y="191.9">jumper</text>
<text x="119.5" y="187.8">Ohm</text>
<text x="124.9" y="187.8">output:</text>
<text x="126.6" y="189.8">A</text>
<text x="127.1" y="191.9">D</text>
<text x="133.3" y="188.1">For</text>
<text x="134.7" y="190.1">Open</text>
<text x="137.5" y="188.1">1.8V</text>
<text x="140.6" y="190.1">jumper</text>
<text x="142.8" y="188.1">output:</text>
<text x="148.2" y="190.1">R</text>
<text x="134.7" y="192.2">Close</text>
<text x="141.1" y="192.2">jumper</text>
<text x="148.7" y="192.2">T</text>
</g>
<g font-size="1.3" fill="#840084">
<text x="96.5" y="60.6">100V</text>
<text x="96.5" y="63.1">0.5μA</text>
<text x="96.5" y="70.7">100V</text>
<text x="96.5" y="73.3">0.5μA</text>
<text x="71.8" y="130.4">A</text>
<text x="72.2" y="127.9">A</text>
<text x="74" y="130.4">=&gt;</text>
<text x="74.5" y="127.9">&lt;=</text>
<text x="78.3" y="130.4">B</text>
<text x="78.8" y="127.9">B</text>
<text x="80.8" y="130.4">:</text>
<text x="81.2" y="127.9">:</text>
<text x="82.6" y="130.4">DIR</text>
<text x="83" y="127.9">DIR</text>
<text x="86.9" y="130.4">=</text>
<text x="87.3" y="127.9">=</text>
<text x="89.6" y="130.4">VCCA</text>
<text x="90" y="127.9">GND</text>
<text x="212.1" y="126.6">14VWM/40VC</text>
<text x="71.8" y="190.1">A</text>
<text x="72.2" y="187.6">A</text>
<text x="74" y="190.1">=&gt;</text>
<text x="74.5" y="187.6">&lt;=</text>
<text x="78.3" y="190.1">B</text>
<text x="78.8" y="187.6">B</text>
<text x="80.8" y="190.1">:</text>
<text x="81.2" y="187.6">:</text>
<text x="82.6" y="190.1">DIR</text>
<text x="83" y="187.6">DIR</text>
<text x="86.9" y="190.1">=</text>
<text x="87.3" y="187.6">=</text>
<text x="89.6" y="190.1">VCCA</text>
<text x="90" y="187.6">GND</text>
</g>
</svg>
